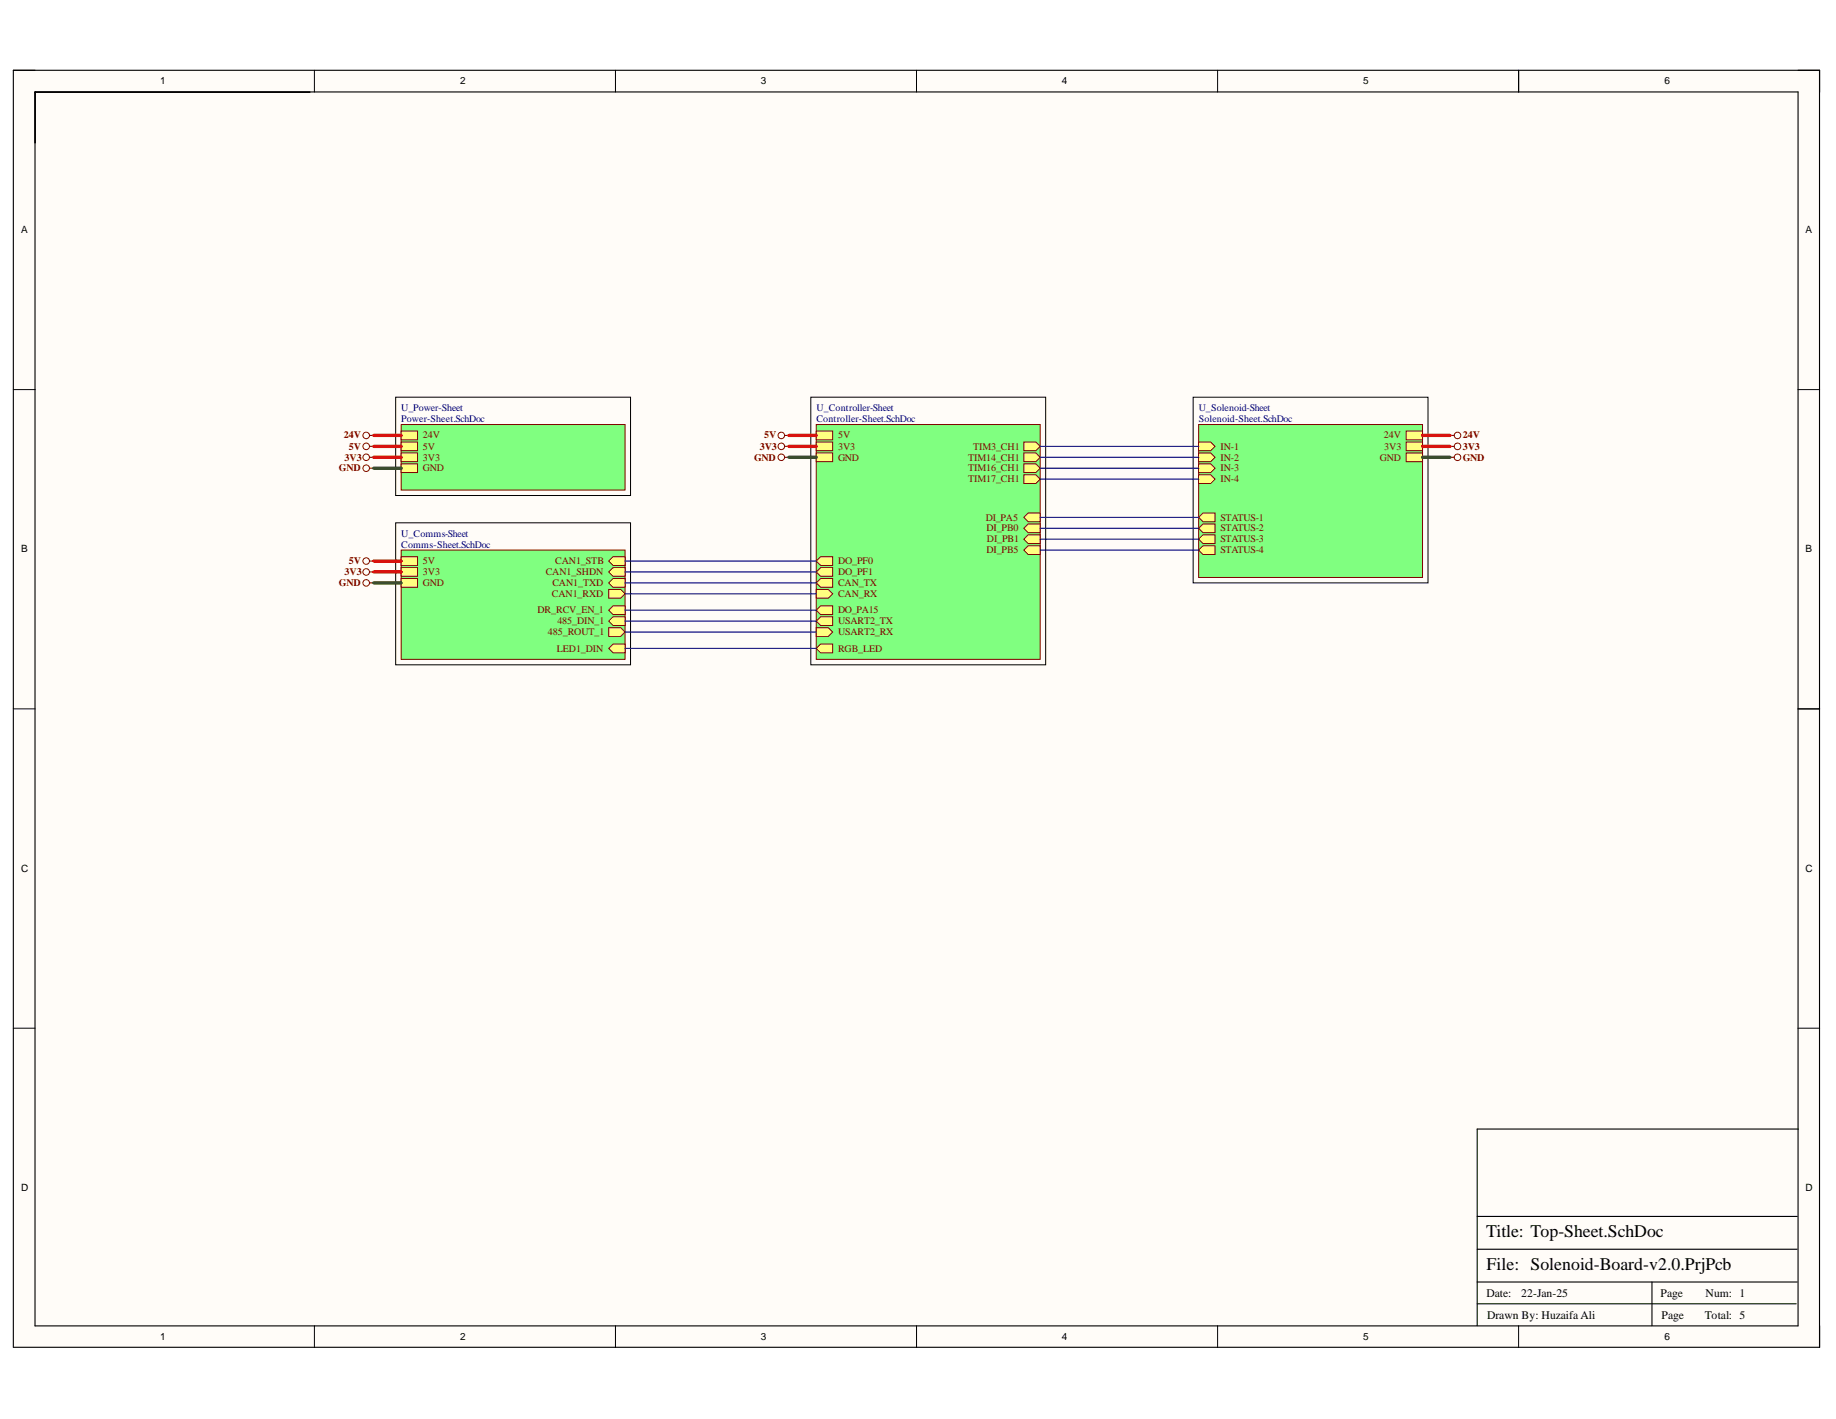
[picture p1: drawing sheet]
<svg xmlns="http://www.w3.org/2000/svg" width="279mm" height="216mm" viewBox="0 0 279 216" stroke-linecap="round" stroke-linejoin="round" font-family="sans-serif">
<g fill="#fffcf8">
<path d="M2 10.7h274.9v194.3h-274.9z" fill-rule="evenodd"/>
<path d="M5.4 14h268.2v187.7h-268.2z" fill-rule="evenodd"/>
</g>
<g fill="none" stroke="#000" stroke-width=".15">
<path d="M2 10.7h3.4M47.8 10.7v3.3M93.7 10.7v3.3M139.5 10.7v3.3M185.3 10.7v3.3M231.1 10.7v3.3M273.6 10.7h3.3v3.3M2 59.3h3.4M273.6 59.3h3.3M2 107.9h3.4M273.6 107.9h3.3M2 156.4h3.4"/>
<path d="M273.6 156.4h3.3M47.8 201.7v3.3M93.7 201.7v3.3M139.5 201.7v3.3M185.3 201.7v3.3M231.1 201.7v3.3M276.9 201.7v3.3"/>
</g>
<path d="M2 10.7h274.9v194.3h-274.9zM5.3 14h268.3v187.7h-268.3zM231.1 10.7v3.3M273.6 107.9h3.3M273.7 171.8h-48.9v29.9M224.8 198.4h48.5M224.8 195.1h48.7M224.8 190.1h48.7M224.8 185.1h48.7M251.4 195.1v6.6" fill="none" stroke="#000" stroke-width=".17"/>
<path d="M61 64.6h34.1v10h-34.1z" fill-rule="evenodd" fill="#80ff80"/>
<path d="M61 64.6h34.1v10h-34.1z" fill="none" stroke="#800000" stroke-width=".15"/>
<path d="M61 70.6h2.5v1.3h-2.5z" fill-rule="evenodd" fill="#ffff80"/>
<path d="M61 70.6h2.5v1.3h-2.5z" fill="none" stroke="#800000" stroke-width=".15"/>
<path d="M61 68.9h2.5v1.3h-2.5z" fill-rule="evenodd" fill="#ffff80"/>
<path d="M61 68.9h2.5v1.3h-2.5z" fill="none" stroke="#800000" stroke-width=".15"/>
<path d="M61 67.2h2.5v1.4h-2.5z" fill-rule="evenodd" fill="#ffff80"/>
<path d="M61 67.2h2.5v1.4h-2.5z" fill="none" stroke="#800000" stroke-width=".15"/>
<path d="M61 65.6h2.5v1.3h-2.5z" fill-rule="evenodd" fill="#ffff80"/>
<path d="M61 65.6h2.5v1.3h-2.5z" fill="none" stroke="#800000" stroke-width=".15"/>
<path d="M61 83.7h34.1v16.6h-34.1z" fill-rule="evenodd" fill="#80ff80"/>
<path d="M61 83.7h34.1v16.6h-34.1z" fill="none" stroke="#800000" stroke-width=".15"/>
<path d="M92.6 85.4l.7-.7h1.8v1.3h-1.8z" fill-rule="evenodd" fill="#ffff80"/>
<path d="M92.6 85.4l.7-.7h1.8v1.3h-1.8z" fill="none" stroke="#800000" stroke-width=".15"/>
<path d="M92.6 88.7l.7-.7h1.8v1.4h-1.8z" fill-rule="evenodd" fill="#ffff80"/>
<path d="M92.6 88.7l.7-.7h1.8v1.4h-1.8z" fill="none" stroke="#800000" stroke-width=".15"/>
<path d="M92.6 89.7h1.9l.6 .6-.6 .7h-1.9z" fill-rule="evenodd" fill="#ffff80"/>
<path d="M92.6 89.7h1.9l.6 .6-.6 .7h-1.9z" fill="none" stroke="#800000" stroke-width=".15"/>
<path d="M92.6 87l.7-.6h1.8v1.3h-1.8z" fill-rule="evenodd" fill="#ffff80"/>
<path d="M92.6 87l.7-.6h1.8v1.3h-1.8z" fill="none" stroke="#800000" stroke-width=".15"/>
<path d="M92.6 98.7l.7-.7h1.8v1.3h-1.8z" fill-rule="evenodd" fill="#ffff80"/>
<path d="M92.6 98.7l.7-.7h1.8v1.3h-1.8z" fill="none" stroke="#800000" stroke-width=".15"/>
<path d="M92.6 92.8l.7-.6h1.8v1.3h-1.8z" fill-rule="evenodd" fill="#ffff80"/>
<path d="M92.6 92.8l.7-.6h1.8v1.3h-1.8z" fill="none" stroke="#800000" stroke-width=".15"/>
<path d="M92.6 95.5h1.9l.6 .7-.6 .6h-1.9z" fill-rule="evenodd" fill="#ffff80"/>
<path d="M92.6 95.5h1.9l.6 .7-.6 .6h-1.9z" fill="none" stroke="#800000" stroke-width=".15"/>
<path d="M92.6 94.5l.7-.7h1.8v1.4h-1.8z" fill-rule="evenodd" fill="#ffff80"/>
<path d="M92.6 94.5l.7-.7h1.8v1.4h-1.8z" fill="none" stroke="#800000" stroke-width=".15"/>
<path d="M61 88h2.5v1.4h-2.5z" fill-rule="evenodd" fill="#ffff80"/>
<path d="M61 88h2.5v1.4h-2.5z" fill="none" stroke="#800000" stroke-width=".15"/>
<path d="M61 86.4h2.5v1.3h-2.5z" fill-rule="evenodd" fill="#ffff80"/>
<path d="M61 86.4h2.5v1.3h-2.5z" fill="none" stroke="#800000" stroke-width=".15"/>
<path d="M61 84.7h2.5v1.3h-2.5z" fill-rule="evenodd" fill="#ffff80"/>
<path d="M61 84.7h2.5v1.3h-2.5z" fill="none" stroke="#800000" stroke-width=".15"/>
<path d="M124.2 64.6h34.1v35.7h-34.1z" fill-rule="evenodd" fill="#80ff80"/>
<path d="M124.2 64.6h34.1v35.7h-34.1z" fill="none" stroke="#800000" stroke-width=".15"/>
<path d="M124.2 68.9h2.5v1.3h-2.5z" fill-rule="evenodd" fill="#ffff80"/>
<path d="M124.2 68.9h2.5v1.3h-2.5z" fill="none" stroke="#800000" stroke-width=".15"/>
<path d="M124.2 67.2h2.5v1.4h-2.5z" fill-rule="evenodd" fill="#ffff80"/>
<path d="M124.2 67.2h2.5v1.4h-2.5z" fill="none" stroke="#800000" stroke-width=".15"/>
<path d="M124.2 65.6h2.5v1.3h-2.5z" fill-rule="evenodd" fill="#ffff80"/>
<path d="M124.2 65.6h2.5v1.3h-2.5z" fill="none" stroke="#800000" stroke-width=".15"/>
<path d="M124.2 89.7h1.8l.7 .6-.7 .7h-1.8z" fill-rule="evenodd" fill="#ffff80"/>
<path d="M124.2 89.7h1.8l.7 .6-.7 .7h-1.8z" fill="none" stroke="#800000" stroke-width=".15"/>
<path d="M124.2 88.7l.7-.7h1.8v1.4h-1.8z" fill-rule="evenodd" fill="#ffff80"/>
<path d="M124.2 88.7l.7-.7h1.8v1.4h-1.8z" fill="none" stroke="#800000" stroke-width=".15"/>
<path d="M124.2 95.5h1.8l.7 .7-.7 .6h-1.8z" fill-rule="evenodd" fill="#ffff80"/>
<path d="M124.2 95.5h1.8l.7 .7-.7 .6h-1.8z" fill="none" stroke="#800000" stroke-width=".15"/>
<path d="M124.2 94.5l.7-.7h1.8v1.4h-1.8z" fill-rule="evenodd" fill="#ffff80"/>
<path d="M124.2 94.5l.7-.7h1.8v1.4h-1.8z" fill="none" stroke="#800000" stroke-width=".15"/>
<path d="M155.8 68.9h1.8l.7 .7-.7 .6h-1.8z" fill-rule="evenodd" fill="#ffff80"/>
<path d="M155.8 68.9h1.8l.7 .7-.7 .6h-1.8z" fill="none" stroke="#800000" stroke-width=".15"/>
<path d="M155.8 70.6h1.8l.7 .6-.7 .7h-1.8z" fill-rule="evenodd" fill="#ffff80"/>
<path d="M155.8 70.6h1.8l.7 .6-.7 .7h-1.8z" fill="none" stroke="#800000" stroke-width=".15"/>
<path d="M155.8 72.2h1.8l.7 .7-.7 .7h-1.8z" fill-rule="evenodd" fill="#ffff80"/>
<path d="M155.8 72.2h1.8l.7 .7-.7 .7h-1.8z" fill="none" stroke="#800000" stroke-width=".15"/>
<path d="M155.8 67.2h1.8l.7 .7-.7 .7h-1.8z" fill-rule="evenodd" fill="#ffff80"/>
<path d="M155.8 67.2h1.8l.7 .7-.7 .7h-1.8z" fill="none" stroke="#800000" stroke-width=".15"/>
<path d="M124.2 98.7l.7-.7h1.8v1.3h-1.8z" fill-rule="evenodd" fill="#ffff80"/>
<path d="M124.2 98.7l.7-.7h1.8v1.3h-1.8z" fill="none" stroke="#800000" stroke-width=".15"/>
<path d="M156.5 78.1h1.8v1.3h-1.8l-.7-.7z" fill-rule="evenodd" fill="#ffff80"/>
<path d="M156.5 78.1h1.8v1.3h-1.8l-.7-.7z" fill="none" stroke="#800000" stroke-width=".15"/>
<path d="M155.8 80.4l.7-.7h1.8v1.3h-1.8z" fill-rule="evenodd" fill="#ffff80"/>
<path d="M155.8 80.4l.7-.7h1.8v1.3h-1.8z" fill="none" stroke="#800000" stroke-width=".15"/>
<path d="M156.5 81.4h1.8v1.3h-1.8l-.7-.7z" fill-rule="evenodd" fill="#ffff80"/>
<path d="M156.5 81.4h1.8v1.3h-1.8l-.7-.7z" fill="none" stroke="#800000" stroke-width=".15"/>
<path d="M155.8 83.7l.7-.7h1.8v1.4h-1.8z" fill-rule="evenodd" fill="#ffff80"/>
<path d="M155.8 83.7l.7-.7h1.8v1.4h-1.8z" fill="none" stroke="#800000" stroke-width=".15"/>
<path d="M124.2 92.8l.7-.6h1.8v1.3h-1.8z" fill-rule="evenodd" fill="#ffff80"/>
<path d="M124.2 92.8l.7-.6h1.8v1.3h-1.8z" fill="none" stroke="#800000" stroke-width=".15"/>
<path d="M124.2 85.4l.7-.7h1.8v1.3h-1.8z" fill-rule="evenodd" fill="#ffff80"/>
<path d="M124.2 85.4l.7-.7h1.8v1.3h-1.8z" fill="none" stroke="#800000" stroke-width=".15"/>
<path d="M124.2 87l.7-.6h1.8v1.3h-1.8z" fill-rule="evenodd" fill="#ffff80"/>
<path d="M124.2 87l.7-.6h1.8v1.3h-1.8z" fill="none" stroke="#800000" stroke-width=".15"/>
<path d="M182.4 64.6h34.1v23.3h-34.1z" fill-rule="evenodd" fill="#80ff80"/>
<path d="M182.4 64.6h34.1v23.3h-34.1z" fill="none" stroke="#800000" stroke-width=".15"/>
<path d="M214 68.9h2.5v1.3h-2.5z" fill-rule="evenodd" fill="#ffff80"/>
<path d="M214 68.9h2.5v1.3h-2.5z" fill="none" stroke="#800000" stroke-width=".15"/>
<path d="M214 67.3h2.5v1.3h-2.5z" fill-rule="evenodd" fill="#ffff80"/>
<path d="M214 67.3h2.5v1.3h-2.5z" fill="none" stroke="#800000" stroke-width=".15"/>
<path d="M182.4 78.7l.7-.6h1.8v1.3h-1.8z" fill-rule="evenodd" fill="#ffff80"/>
<path d="M182.4 78.7l.7-.6h1.8v1.3h-1.8z" fill="none" stroke="#800000" stroke-width=".15"/>
<path d="M182.4 80.4l.7-.7h1.8v1.3h-1.8z" fill-rule="evenodd" fill="#ffff80"/>
<path d="M182.4 80.4l.7-.7h1.8v1.3h-1.8z" fill="none" stroke="#800000" stroke-width=".15"/>
<path d="M182.4 82l.7-.6h1.8v1.3h-1.8z" fill-rule="evenodd" fill="#ffff80"/>
<path d="M182.4 82l.7-.6h1.8v1.3h-1.8z" fill="none" stroke="#800000" stroke-width=".15"/>
<path d="M182.4 83.7l.7-.7h1.8v1.4h-1.8z" fill-rule="evenodd" fill="#ffff80"/>
<path d="M182.4 83.7l.7-.7h1.8v1.4h-1.8z" fill="none" stroke="#800000" stroke-width=".15"/>
<path d="M182.4 67.3h1.8l.7 .6-.7 .7h-1.8z" fill-rule="evenodd" fill="#ffff80"/>
<path d="M182.4 67.3h1.8l.7 .6-.7 .7h-1.8z" fill="none" stroke="#800000" stroke-width=".15"/>
<path d="M182.4 68.9h1.8l.7 .7-.7 .6h-1.8z" fill-rule="evenodd" fill="#ffff80"/>
<path d="M182.4 68.9h1.8l.7 .7-.7 .6h-1.8z" fill="none" stroke="#800000" stroke-width=".15"/>
<path d="M182.4 70.6h1.8l.7 .6-.7 .7h-1.8z" fill-rule="evenodd" fill="#ffff80"/>
<path d="M182.4 70.6h1.8l.7 .6-.7 .7h-1.8z" fill="none" stroke="#800000" stroke-width=".15"/>
<path d="M182.4 72.2h1.8l.7 .7-.7 .7h-1.8z" fill-rule="evenodd" fill="#ffff80"/>
<path d="M182.4 72.2h1.8l.7 .7-.7 .7h-1.8z" fill="none" stroke="#800000" stroke-width=".15"/>
<path d="M214 65.6h2.5v1.3h-2.5z" fill-rule="evenodd" fill="#ffff80"/>
<g fill="none" stroke="#800000" stroke-width=".15">
<path d="M214 65.6h2.5v1.3h-2.5z"/>
<circle cx="55.7" cy="69.6" r=".5"/>
<circle cx="55.7" cy="66.3" r=".5"/>
<circle cx="55.7" cy="71.2" r=".5"/>
<circle cx="55.7" cy="67.9" r=".5"/>
<circle cx="118.9" cy="69.6" r=".5"/>
<circle cx="118.9" cy="66.3" r=".5"/>
<circle cx="118.9" cy="67.9" r=".5"/>
<circle cx="221.8" cy="69.6" r=".5"/>
<circle cx="221.8" cy="66.3" r=".5"/>
<circle cx="221.8" cy="67.9" r=".5"/>
<circle cx="55.7" cy="85.4" r=".5"/>
<circle cx="55.7" cy="88.7" r=".5"/>
<circle cx="55.7" cy="87" r=".5"/>
</g>
<g fill="none" stroke="#800000" stroke-width=".17">
<path d="M56.2 71.2h.7M56.2 69.6h.7M56.2 67.9h.7M56.2 66.3h.7M119.4 69.6h.7M119.4 67.9h.7M119.4 66.3h.7M220.6 69.6h.7M220.6 67.9h.7M220.6 66.3h.7M56.2 88.7h.7M56.2 87h.7"/>
<path d="M56.2 85.4h.7"/>
</g>
<path d="M60.2 60.4h35.8v15h-35.8zM60.2 79.5h35.8v21.7h-35.8zM123.4 60.4h35.7v40.8h-35.7zM181.6 60.4h35.7v28.3h-35.7z" fill="none" stroke="#000" stroke-width=".15"/>
<path d="M56.9 71.2h4.1M120.1 69.6h4.1M216.5 69.6h4.1M56.9 88.7h4.1" fill="none" stroke="#274e13" stroke-width=".51"/>
<path d="M56.9 69.6h4.1M56.9 67.9h4.1M56.9 66.3h4.1M120.1 67.9h4.1M120.1 66.3h4.1M216.5 67.9h4.1M216.5 66.3h4.1M56.9 87h4.1M56.9 85.4h4.1" fill="none" stroke="#f00" stroke-width=".51"/>
<g fill="none" stroke="#000080" stroke-width=".17">
<path d="M158.3 67.9h24.1M158.3 69.6h24.1M158.3 71.2h24.1M158.3 72.9h24.1M158.3 78.7h24.1M95.1 85.4h29.1M95.1 87h29.1M95.1 88.7h29.1M95.1 90.3h29.1M95.1 92.8h29.1M95.1 94.5h29.1M95.1 96.2h29.1"/>
<path d="M95.1 98.7h29.1M158.3 80.4h24.1M158.3 82h24.1M158.3 83.7h24.1"/>
</g>
<g font-size="2.7">
<text x="226.1" y="188.3">Title: Top-Sheet.SchDoc</text>
<text x="226.2" y="193.3">File: Solenoid-Board-v2.0.PrjPcb</text>
</g>
<g font-size="1.8">
<text x="226.2" y="197.3">Date:</text>
<text x="231.5" y="197.3">22-Jan-25</text>
<text x="252.7" y="197.3">Page</text>
<text x="259.5" y="197.3">Num: 1</text>
<text x="226.3" y="200.6">Drawn By: Huzaifa Ali</text>
<text x="252.9" y="200.6">Page</text>
<text x="259.5" y="200.6">Total: 5</text>
</g>
<g font-size="1.5">
<text x="24.4" y="12.8">1</text>
<text x="70" y="12.8">2</text>
<text x="115.8" y="12.8">3</text>
<text x="161.6" y="12.8">4</text>
<text x="207.5" y="12.8">5</text>
<text x="253.3" y="12.8">6</text>
<text x="3.2" y="35.5">A</text>
<text x="274.8" y="35.5">A</text>
<text x="3.2" y="84">B</text>
<text x="274.8" y="84">B</text>
<text x="3.2" y="132.7">C</text>
<text x="274.8" y="132.7">C</text>
<text x="3.2" y="181.2">D</text>
<text x="274.8" y="181.2">D</text>
<text x="24.4" y="203.8">1</text>
<text x="70" y="203.8">2</text>
<text x="115.8" y="203.8">3</text>
<text x="161.6" y="203.8">4</text>
<text x="207.5" y="203.8">5</text>
<text x="253.3" y="203.8">6</text>
</g>
<g font-size="1.5" fill="#000080">
<text x="61.1" y="62.6">U_Power-Sheet</text>
<text x="61.1" y="64.3">Power-Sheet.SchDoc</text>
<text x="124.2" y="62.6">U_Controller-Sheet</text>
<text x="124.2" y="64.3">Controller-Sheet.SchDoc</text>
<text x="182.4" y="62.6">U_Solenoid-Sheet</text>
<text x="182.4" y="64.3">Solenoid-Sheet.SchDoc</text>
<text x="61.1" y="81.7">U_Comms-Sheet</text>
<text x="61.1" y="83.4">Comms-Sheet.SchDoc</text>
</g>
<g font-size="1.5" fill="#800000">
<text x="51.6" y="71.7">GND</text>
<text x="52.3" y="66.7">24V</text>
<text x="52.4" y="70.1">3V3</text>
<text x="53.1" y="68.4">5V</text>
<text x="64.4" y="71.7">GND</text>
<text x="64.4" y="70.1">3V3</text>
<text x="64.4" y="68.4">5V</text>
<text x="64.4" y="66.7">24V</text>
<text x="114.8" y="70.1">GND</text>
<text x="115.6" y="68.4">3V3</text>
<text x="116.3" y="66.7">5V</text>
<text x="127.5" y="70.1">GND</text>
<text x="127.5" y="68.4">3V3</text>
<text x="127.5" y="66.7">5V</text>
<text x="147.3" y="70.1">TIM14_CH1</text>
<text x="147.3" y="71.7">TIM16_CH1</text>
<text x="148.1" y="68.4">TIM3_CH1</text>
<text x="185.7" y="68.4">IN-1</text>
<text x="185.7" y="70.1">IN-2</text>
<text x="185.7" y="71.7">IN-3</text>
<text x="210" y="70.1">GND</text>
<text x="210.6" y="66.7">24V</text>
<text x="210.7" y="68.4">3V3</text>
<text x="222.6" y="66.7">24V</text>
<text x="222.6" y="70.1">GND</text>
<text x="222.6" y="68.4">3V3</text>
<text x="147.3" y="73.4">TIM17_CH1</text>
<text x="185.7" y="73.4">IN-4</text>
<text x="150" y="79.2">DI_PA5</text>
<text x="150.1" y="80.8">DI_PB0</text>
<text x="150.2" y="82.5">DI_PB1</text>
<text x="185.7" y="79.2">STATUS-1</text>
<text x="185.7" y="80.8">STATUS-2</text>
<text x="185.7" y="82.5">STATUS-3</text>
<text x="51.6" y="89.2">GND</text>
<text x="52.4" y="87.5">3V3</text>
<text x="53.1" y="85.8">5V</text>
<text x="64.4" y="89.2">GND</text>
<text x="64.4" y="87.5">3V3</text>
<text x="64.4" y="85.8">5V</text>
<text x="83" y="87.5">CAN1_SHDN</text>
<text x="84.1" y="89.2">CAN1_TXD</text>
<text x="84.5" y="85.8">CAN1_STB</text>
<text x="127.5" y="89.2">CAN_TX</text>
<text x="127.5" y="85.8">DO_PF0</text>
<text x="127.5" y="87.5">DO_PF1</text>
<text x="150.1" y="84.2">DI_PB5</text>
<text x="185.7" y="84.2">STATUS-4</text>
<text x="81.8" y="93.3">DR_RCV_EN_1</text>
<text x="84" y="90.8">CAN1_RXD</text>
<text x="84.8" y="94.9">485_DIN_1</text>
<text x="127.5" y="90.8">CAN_RX</text>
<text x="127.5" y="94.9">USART2_TX</text>
<text x="127.5" y="93.3">DO_PA15</text>
<text x="83.4" y="96.6">485_ROUT_1</text>
<text x="84.7" y="99.2">LED1_DIN</text>
<text x="127.5" y="96.6">USART2_RX</text>
<text x="127.5" y="99.2">RGB_LED</text>
</g>
</svg>
